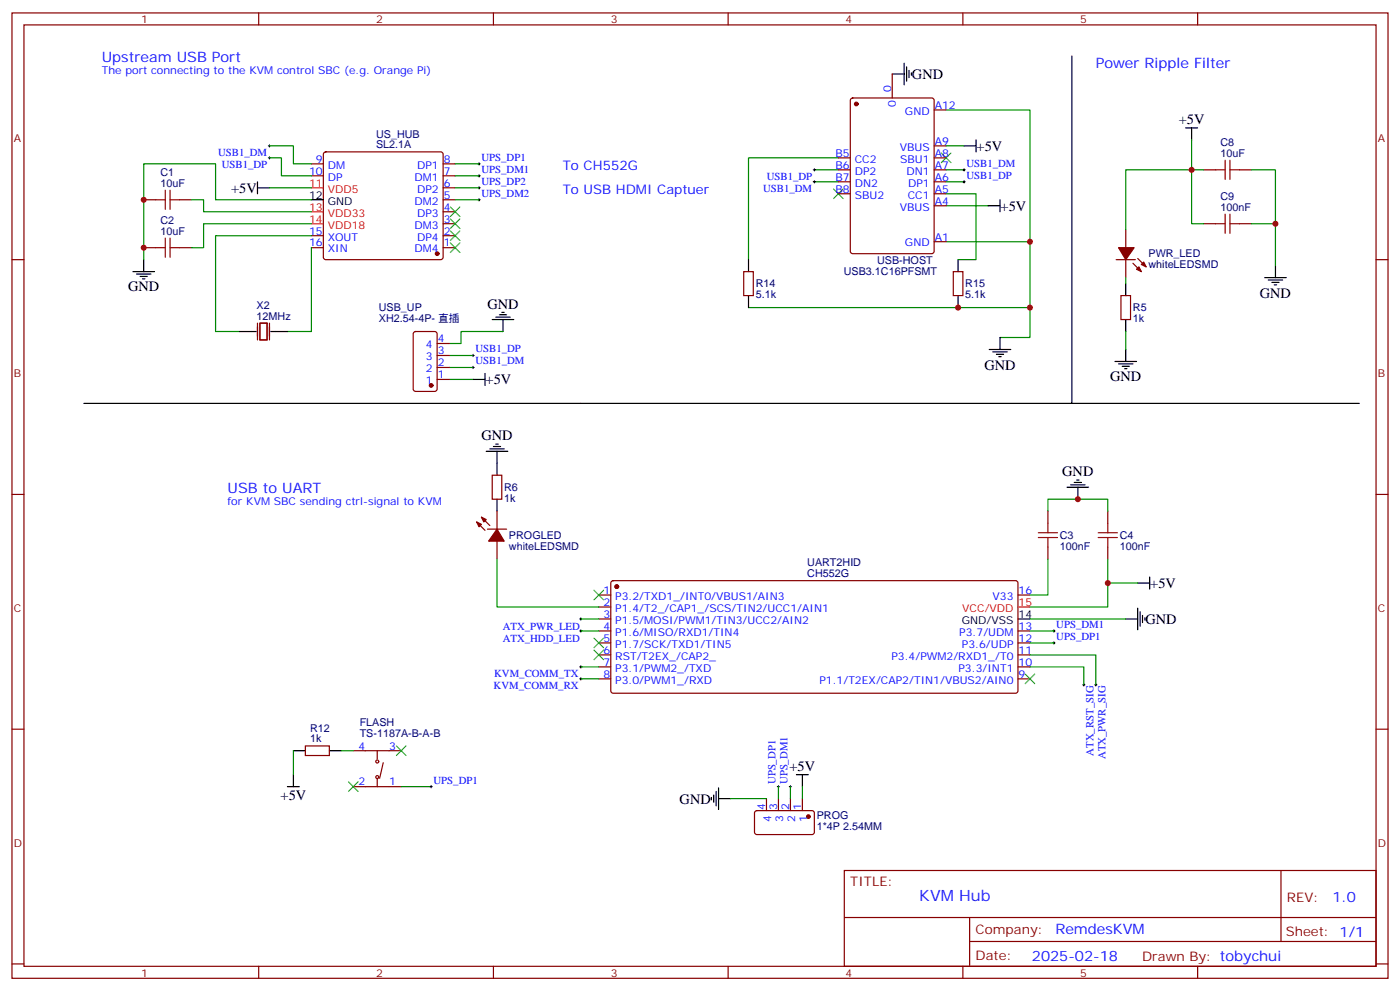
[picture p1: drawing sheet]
<svg xmlns="http://www.w3.org/2000/svg" width="412mm" height="292mm" viewBox="0 0 412 292" stroke-linecap="round" stroke-linejoin="round" font-family="sans-serif">
<g fill="none" stroke="#870000" stroke-width=".35">
<path d="M3.5 3.8h405.4v284.3h-405.4zM7.1 7.3h398.2v277.3h-398.2zM76.2 3.8v3.5M145.3 3.8v3.5M214.5 3.8v3.5M283.6 3.8v3.5M352.8 3.8v3.5M250.7 29.1l.5-.2h23.3l.6 .4 .1 44.7-.5 .7h-23.5l-.7-.4v-44.7zM262.8 21.8v7.1M275.2 32.4h3.5M42.3 58.8h3.6M52.9 58.8h3.5"/>
<path d="M91.7 51.8h3.5M91.7 48.3h3.5M95.5 44.9l.5-.2h33.8l.5 .2 .2 .5v30.4l-.2 .5-.5 .2h-33.8l-.5-.3-.3-.4v-30.4zM130.5 58.8h3.6M130.5 55.3h3.6M130.5 51.8h3.6M130.5 48.3h3.6M246.9 50h3.6M246.9 46.5h3.6M246.9 53.6h3.6M246.9 57.1h3.6M275.2 50h3.5"/>
<path d="M275.2 46.5h3.5M275.2 53.6h3.5M275.2 57.1h3.5M275.2 43h3.5M354.5 50h3.6M365.1 50h3.6M3.5 76.5h3.6M42.3 73h3.6M52.9 73h3.5M91.7 73h3.5M91.7 69.4h3.5M130.5 73h3.6"/>
<path d="M130.5 69.4h3.6M130.5 65.9h3.6M130.5 62.4h3.6M275.2 71.2h3.5M275.2 60.6h3.5M328.8 76.5h5.6M331.6 67.7v5.3M331.6 76.5v5.3M333.7 77.5l2.5 2.5M335.1 76.1l2.5 2.5M354.5 65.9h3.6M365.1 65.9h3.6"/>
<path d="M405.3 76.5h3.6M75.8 95.2v4.9M76.6 95.2h2.1v4.9h-2.1zM79.4 95.2v4.9M121.9 97.9l.5-.3h5.7l.6 .5 .1 16.5-.5 .6-5.9 .1-.6-.5-.1-16.4zM219.1 80h2.8v7.1h-2.8zM280.8 80h2.8v7.1h-2.8zM330.2 87.1h2.8v7h-2.8zM128.8 111.8h3.5M128.8 108.2h3.5M128.8 104.7h3.5M128.8 101.2h3.5"/>
<path d="M145 140h2.8v7h-2.8zM3.5 145.6h3.6M140.4 153.7l2.5 2.5M141.8 152.3l2.5 2.5M143.6 155.9h5.6M146.4 150.6v5.3M146.4 159.4v5.3M308.7 150.6v3.5M326.3 150.6v3.5M405.3 145.6h3.6M176.4 175.3h3.5M176.4 178.8h3.5"/>
<path d="M180.2 171.2l.4-.2 118.8 .1 .5 .6-.1 32.1-.6 .4-118.9-.1-.4-.6v-31.8zM299.9 175.3h3.5M308.7 161.1v3.6M326.3 161.1v3.6M176.4 182.3h3.5M176.4 185.8h3.5M176.4 189.4h3.5M176.4 192.9h3.5M176.4 196.4h3.5M176.4 200h3.5M299.9 185.8h3.5M299.9 189.4h3.5"/>
<path d="M299.9 192.9h3.5M299.9 196.4h3.5M299.9 200h3.5M3.5 214.8h3.6M90 219.7h7v2.8h-7zM405.3 214.8h3.6M104.1 221.1h14.1M104.1 231.7h14.1M111.1 221.1v2.5M111.1 229.2v2.5M112.9 224.6l-1.1 4.6M222.5 239l.5-.2h16.5l.4 .7-.1 5.9-.6 .4-16.5-.1-.5-.6v-5.6z"/>
<path d="M225.8 235.2v3.6M229.3 235.2v3.6M232.8 235.2v3.6M236.4 235.2v3.6M248.7 256.4h156.6v28.2h-156.6zM377.3 256.4v20.9M248.7 270.2h156.5M285.6 277.3h119.6M285.6 270.2v14.2M3.5 283.9h3.6M76.2 284.6v3.5M145.3 284.6v3.5"/>
<path d="M214.5 284.6v3.5M283.6 284.6v3.5M352.8 284.6v3.5M405.3 283.9h3.6"/>
<circle cx="111.1" cy="224.3" r=".44"/>
<circle cx="111.1" cy="228.9" r=".44"/>
</g>
<g fill="#870000" stroke="#870000" stroke-width=".35">
<path d="M334.8 79.3l.7-.7 .7 1.4z"/>
<path d="M336.2 77.9l.7-.7 .7 1.4z"/>
<path d="M329.5 73h4.6l-2.5 3.5z"/>
<path d="M141.8 152.3l1.4 .7-.7 .7z"/>
<path d="M140.4 153.7l1.4 .7-.7 .8z"/>
<path d="M146.4 155.9l2.1 3.5h-4.6z"/>
<circle cx="181.7" cy="172.8" r=".53"/>
<circle cx="128.8" cy="74.7" r=".53"/>
<circle cx="127" cy="113.5" r=".53"/>
<circle cx="238.1" cy="240.5" r=".53"/>
<circle cx="252.2" cy="30.6" r=".53"/>
</g>
<g fill="none" stroke="#000" stroke-width=".35">
<path d="M266.3 18.6v6.4M267.1 19.7v4.2M315.7 16.5v102.3h-291M262.8 21.8h3.5M267.8 20.7v2.2M268.5 21.4v.8M349.2 37.7h3.6M351 37.7v3.5M75.8 55.3h3.6M75.8 53.6v3.5M91.7 58.8h3.5M284 43h3.5"/>
<path d="M287.5 41.2v3.5M294.6 58.8v3.6M42.3 76.5v3.5M220.5 76.5v3.5M282.2 76.5v3.5M291 60.6h3.6M375.7 78.2v3.6M39.2 80h6.3M40.2 80.7h4.2M41.3 81.4h2.1M42 82.1h.7M70.6 97.6h4.9"/>
<path d="M79.7 97.6h5M145 94.1h6.3M146 93.4h4.3M147.1 92.7h2.1M147.8 92h.7M148.2 94.1v3.5M220.5 87.1v3.5M282.2 87.1v3.5M294.6 99.4v3.5M331.6 83.5v3.6M331.6 94.1v3.5M372.5 81.8h6.4"/>
<path d="M373.6 82.5h4.2M374.6 83.2h2.2M375.4 83.9h.7M139.3 111.8h3.6M142.9 110v3.5M291.4 102.9h6.3M292.5 103.6h4.2M293.5 104.4h2.1M294.2 105.1h.7M315.7 118.8h84.7M328.4 106.5h6.4M329.5 107.2h4.2"/>
<path d="M330.6 107.9h2.1M331.3 108.6h.7M331.6 102.9v3.6M143.2 132.9h6.4M144.3 132.2h4.2M145.3 131.5h2.2M146 130.8h.8M146.4 132.9v7.1M146.4 147v3.6M314.3 143.5h6.4M315.4 142.8h4.2M316.4 142.1h2.2"/>
<path d="M317.1 141.4h.8M317.5 143.5v3.5M335.1 179.1v6.4M335.1 171.7h3.6M338.7 170v3.5M299.9 182.3h3.5M331.6 182.3h3.5M335.8 180.2v4.2M336.5 181.3v2.1M337.3 182v.7M84.7 231.7h3.5M86.4 228.2v3.5"/>
<path d="M86.4 221.1h3.6M97 221.1h3.5M209.5 234.9v.7M210.3 234.2v2.1M211 233.1v4.2M211.7 235.2h3.5M211.7 232.1v6.3M234.6 228.2h3.5M236.4 228.2v3.5"/>
</g>
<path d="M91.7 55.3h3.5M91.7 62.4h3.5M91.7 65.9h3.5M299.9 178.8h3.5" fill="none" stroke="#f00" stroke-width=".35"/>
<g fill="none" stroke="#008700" stroke-width=".35">
<path d="M278.7 32.4h24.7v67h-8.8M56.4 58.8h3.6v3.6h31.7M79.4 46.5h3.5v5.3h8.8M79.4 43h7v5.3h5.3M79.4 55.3h12.3M91.7 58.8h-28.2v-10.5h-21.2v28.2M134.1 55.3h7M134.1 48.3h7M134.1 51.8h7M134.1 58.8h7M239.9 50h7M239.9 53.6h7"/>
<path d="M246.9 46.5h-26.4v30M278.7 57.1h8.8v19.4h-5.3M278.7 50h5.3M278.7 43h5.3M278.7 53.6h5.3M351 41.2v24.7h3.5M354.5 50h-22.9v17.7M368.7 50h7v28.2M91.7 65.9h-31.7v7.1h-3.6M91.7 73v24.6h-7M91.7 69.4h-28.2v28.2h7.1M278.7 60.6h12.3"/>
<path d="M278.7 71.2h24.7M368.7 65.9h7M148.2 97.6h-12.4v3.6h-3.5M220.5 90.6h82.9M331.6 81.8v1.7M331.6 97.6v5.3M132.3 104.7h7M132.3 108.2h7M132.3 111.8h7M308.7 150.6v-3.6h17.6v3.6M146.4 164.7v14.1h30M308.7 164.7v10.6h-5.3"/>
<path d="M326.3 164.7v14.1h-22.9M326.3 171.7h8.8M171.1 182.3h5.3M171.1 185.8h5.3M171.1 196.4h5.3M171.1 200h5.3M303.4 192.9h19.4v8.8M303.4 196.4h15.9v5.3M303.4 182.3h28.2M303.4 185.8h7M303.4 189.4h7M86.4 221.1v7.1"/>
<path d="M100.5 221.1h3.6M118.2 231.7h8.8M215.2 235.2h10.6M229.3 231.7v3.5M232.8 231.7v3.5M236.4 231.7v3.5"/>
</g>
<g fill="none" stroke="#a10000" stroke-width=".35">
<path d="M45.9 58.8h2.8M48.7 56v5.7M50.1 58.8h2.8M50.1 56v5.7M358.1 50h2.8M360.9 47.2v5.6M362.3 50h2.8M362.3 47.2v5.6M45.9 73h2.8M48.7 70.1v5.7M50.1 70.1v5.7M50.1 73h2.8"/>
<path d="M358.1 65.9h2.8M360.9 63.1v5.6M362.3 63.1v5.6M362.3 65.9h2.8M305.9 156.9h5.6M305.9 158.3h5.6M308.7 154.1v2.8M308.7 158.3v2.8M323.5 156.9h5.6M323.5 158.3h5.6M326.3 154.1v2.8M326.3 158.3v2.8"/>
</g>
<g fill="none" stroke="#000" stroke-width=".29">
<path d="M79 46.5h.7M79 43h.7M79.4 42.6v.7M79.4 46.1v.7M140.8 48.3h.7M140.8 51.8h.7M140.8 55.3h.7M140.8 58.8h.7M141.1 47.9v.7M141.1 51.4v.7M141.1 55v.7M141.1 58.5v.7"/>
<path d="M239.5 50h.7M239.5 53.6h.7M239.9 49.7v.7M239.9 53.2v.7M283.6 50h.7M283.6 53.6h.7M284 49.7v.7M284 53.2v.7M139 108.2h.7M139 104.7h.7M139.3 104.4v.7M139.3 107.9v.7"/>
<path d="M170.7 182.3h.7M170.7 185.8h.7M170.7 196.4h.7M170.7 200h.7M171.1 182v.7M171.1 185.5v.7M171.1 196.1v.7M171.1 199.6v.7M310.1 185.8h.7M310.1 189.4h.7M310.4 185.5v.7M310.4 189v.7"/>
<path d="M318.9 201.7h.7M319.3 201.4v.7M322.4 201.7h.7M322.8 201.4v.7M126.6 231.7h.8M127 231.4v.7M229 231.7h.7M229.3 231.4v.7M232.5 231.7h.7M232.8 231.4v.7"/>
</g>
<g fill="none" stroke="#3c3" stroke-width=".35">
<path d="M245.5 55.7l2.9 2.8M248.4 55.7l-2.9 2.8M277.3 45.1l2.8 2.8M280.1 45.1l-2.8 2.8M132.6 68l2.9 2.8M132.6 71.5l2.9 2.9M132.6 61l2.9 2.8M132.6 64.5l2.9 2.8M135.5 68l-2.9 2.8M135.5 71.5l-2.9 2.9M135.5 61l-2.9 2.8M135.5 64.5l-2.9 2.8"/>
<path d="M175 173.8l2.8 2.9M177.8 173.8l-2.8 2.9M175 191.5l2.8 2.8M175 188l2.8 2.8M177.8 191.5l-2.8 2.8M177.8 188l-2.8 2.8M302 198.5l2.8 2.9M304.8 198.5l-2.8 2.9M116.8 219.7l2.8 2.8M119.6 219.7l-2.8 2.8M102.7 230.3l2.8 2.8M105.5 230.3l-2.8 2.8"/>
</g>
<g fill="#c00">
<circle cx="42.3" cy="73" r=".88"/>
<circle cx="42.3" cy="58.8" r=".88"/>
<circle cx="351" cy="50" r=".88"/>
<circle cx="375.7" cy="65.9" r=".88"/>
<circle cx="326.3" cy="171.7" r=".88"/>
<circle cx="317.5" cy="147" r=".88"/>
<circle cx="303.4" cy="71.2" r=".88"/>
<circle cx="303.4" cy="90.6" r=".88"/>
<circle cx="282.2" cy="90.6" r=".88"/>
</g>
<text font-size="4.6" fill="#00f" x="270.8" y="265.4">KVM Hub</text>
<g font-size="4.2" fill="#00f">
<text x="30" y="18.3">Upstream USB Port</text>
<text x="322.8" y="20">Power Ripple Filter</text>
<text x="67" y="145.3">USB to UART</text>
<text x="392.5" y="265.7">1.0</text>
<text x="310.9" y="275.2">RemdesKVM</text>
<text x="304" y="283">2025-02-18</text>
</g>
<g font-size="4.2">
<text x="268.6" y="23.2">GND</text>
<text x="347.2" y="36.6">+5V</text>
<text x="287.7" y="44.4">+5V</text>
<text x="68.1" y="56.8">+5V</text>
<text x="294.7" y="62">+5V</text>
<text x="37.7" y="85.7">GND</text>
<text x="371.1" y="87.9">GND</text>
<text x="143.6" y="90.9">GND</text>
<text x="143.1" y="113.2">+5V</text>
<text x="290" y="109">GND</text>
<text x="327" y="112.1">GND</text>
<text x="141.8" y="129.7">GND</text>
<text x="312.9" y="140.3">GND</text>
<text x="338.8" y="173.2">+5V</text>
<text x="337.4" y="183.8">GND</text>
<text x="232.6" y="227.1">+5V</text>
<text x="82.6" y="235.7">+5V</text>
<text x="200.2" y="236.7">GND</text>
</g>
<g font-size="3.9" fill="#00f">
<text x="165.8" y="50">To CH552G</text>
<text x="165.8" y="57.1">To USB HDMI Captuer</text>
</g>
<g font-size="3.9" fill="#800">
<text x="250.5" y="261">TITLE:</text>
<text x="379.1" y="265.7">REV:</text>
<text x="287.4" y="275.2">Company:</text>
<text x="378.7" y="275.8">Sheet: 1/1</text>
<text x="287.4" y="282.9">Date:</text>
<text x="336.4" y="282.9">Drawn By: tobychui</text>
</g>
<g font-size="3.2" fill="#800">
<text x="41.6" y="6.8">1</text>
<text x="110.8" y="6.8">2</text>
<text x="179.9" y="6.8">3</text>
<text x="249.1" y="6.8">4</text>
<text x="318.2" y="6.8">5</text>
<text x="4.1" y="41.9">A</text>
<text x="405.9" y="41.9">A</text>
<text x="4.1" y="111.1">B</text>
<text x="405.9" y="111.1">B</text>
<text x="4.1" y="180.2">C</text>
<text x="405.9" y="180.2">C</text>
<text x="4.1" y="249.3">D</text>
<text x="405.9" y="249.3">D</text>
<text x="41.6" y="287.6">1</text>
<text x="110.8" y="287.6">2</text>
<text x="179.9" y="287.6">3</text>
<text x="249.1" y="287.6">4</text>
<text x="318.2" y="287.6">5</text>
</g>
<g font-size="3.2" fill="#00f">
<text x="30" y="21.8">The port connecting to the KVM control SBC (e.g. Orange Pi)</text>
<text x="262.5" y="27.1" transform="rotate(-90 262.5 27.1)">0</text>
<text x="263.9" y="31.6" transform="rotate(-90 263.9 31.6)">0</text>
<text x="266.6" y="33.8">GND</text>
<text x="275.3" y="32">A12</text>
<text x="64.3" y="46.1">USB1_DM</text>
<text x="93.1" y="47.9">9</text>
<text x="130.7" y="47.9">8</text>
<text x="141.8" y="47.4">UPS_DP1</text>
<text x="246.1" y="46.1">B5</text>
<text x="251.8" y="47.9">CC2</text>
<text x="265" y="44.4">VBUS</text>
<text x="265.2" y="47.9">SBU1</text>
<text x="275.3" y="46.1">A8</text>
<text x="275.3" y="42.6">A9</text>
<text x="65.3" y="49.6">USB1_DP</text>
<text x="91" y="51.4">10</text>
<text x="96.6" y="49.7">DM</text>
<text x="96.6" y="53.2">DP</text>
<text x="122.1" y="53.2">DM1</text>
<text x="122.8" y="49.7">DP1</text>
<text x="130.7" y="51.4">7</text>
<text x="141.8" y="50.9">UPS_DM1</text>
<text x="225.8" y="53.1">USB1_DP</text>
<text x="246.1" y="49.7">B6</text>
<text x="246.1" y="53.2">B7</text>
<text x="251.8" y="51.4">DP2</text>
<text x="267" y="51.4">DN1</text>
<text x="275.3" y="53.2">A6</text>
<text x="275.3" y="49.7">A7</text>
<text x="284.7" y="49.1">USB1_DM</text>
<text x="284.7" y="52.7">USB1_DP</text>
<text x="122.8" y="56.7">DP2</text>
<text x="130.7" y="58.5">5</text>
<text x="130.7" y="55">6</text>
<text x="141.8" y="54.4">UPS_DP2</text>
<text x="141.8" y="58">UPS_DM2</text>
<text x="224.8" y="56.7">USB1_DM</text>
<text x="246.1" y="56.7">B8</text>
<text x="251.8" y="55">DN2</text>
<text x="251.8" y="58.5">SBU2</text>
<text x="267.4" y="58.5">CC1</text>
<text x="267.5" y="55">DP1</text>
<text x="275.3" y="56.7">A5</text>
<text x="122.1" y="60.3">DM2</text>
<text x="122.8" y="63.8">DP3</text>
<text x="130.7" y="65.5">3</text>
<text x="130.7" y="62">4</text>
<text x="265" y="62">VBUS</text>
<text x="275.3" y="60.3">A4</text>
<text x="91" y="69.1">15</text>
<text x="96.6" y="70.8">XOUT</text>
<text x="122.1" y="67.3">DM3</text>
<text x="122.8" y="70.8">DP4</text>
<text x="130.7" y="69.1">2</text>
<text x="275.3" y="70.8">A1</text>
<text x="91" y="72.6">16</text>
<text x="96.6" y="74.4">XIN</text>
<text x="122.1" y="74.4">DM4</text>
<text x="130.7" y="72.6">1</text>
<text x="266.6" y="72.6">GND</text>
<text x="128.9" y="100.8">4</text>
<text x="125.4" y="106.1">3</text>
<text x="125.4" y="102.6">4</text>
<text x="128.9" y="107.9">2</text>
<text x="128.9" y="104.4">3</text>
<text x="140.1" y="107.3">USB1_DM</text>
<text x="140.1" y="103.8">USB1_DP</text>
<text x="125.4" y="113.2">1</text>
<text x="125.4" y="109.6">2</text>
<text x="128.9" y="111.4">1</text>
<text x="67" y="148.8">for KVM SBC sending ctrl-signal to KVM</text>
<text x="177.7" y="174.9">1</text>
<text x="177.7" y="178.4">2</text>
<text x="181.2" y="176.7">P3.2/TXD1_/INT0/VBUS1/AIN3</text>
<text x="292.4" y="176.7">V33</text>
<text x="300" y="174.9">16</text>
<text x="148.1" y="185.4">ATX_PWR_LED</text>
<text x="177.7" y="182">3</text>
<text x="177.7" y="185.5">4</text>
<text x="181.2" y="180.2">P1.4/T2_/CAP1_/SCS/TIN2/UCC1/AIN1</text>
<text x="181.2" y="183.7">P1.5/MOSI/PWM1/TIN3/UCC2/AIN2</text>
<text x="300" y="185.5">13</text>
<text x="311.1" y="185">UPS_DM1</text>
<text x="148.1" y="189">ATX_HDD_LED</text>
<text x="177.7" y="189">5</text>
<text x="181.2" y="187.3">P1.6/MISO/RXD1/TIN4</text>
<text x="181.2" y="190.8">P1.7/SCK/TXD1/TIN5</text>
<text x="282.6" y="187.3">P3.7/UDM</text>
<text x="283.3" y="190.8">P3.6/UDP</text>
<text x="300" y="189">12</text>
<text x="311.1" y="188.5">UPS_DP1</text>
<text x="177.7" y="192.5">6</text>
<text x="177.7" y="196.1">7</text>
<text x="181.2" y="194.3">RST/T2EX_/CAP2_</text>
<text x="181.2" y="197.8">P3.1/PWM2_/TXD</text>
<text x="262.6" y="194.3">P3.4/PWM2/RXD1_/T0</text>
<text x="282.3" y="197.8">P3.3/INT1</text>
<text x="300" y="196.1">10</text>
<text x="300" y="192.5">11</text>
<text x="145.4" y="203.1">KVM_COMM_RX</text>
<text x="145.6" y="199.5">KVM_COMM_TX</text>
<text x="177.7" y="199.6">8</text>
<text x="181.2" y="201.4">P3.0/PWM1_/RXD</text>
<text x="241.4" y="201.4">P1.1/T2EX/CAP2/TIN1/VBUS2/AIN0</text>
<text x="300" y="199.6">9</text>
<text x="105.6" y="220.8">4</text>
<text x="114.7" y="220.8">3</text>
<text x="322.1" y="222.6" transform="rotate(-90 322.1 222.6)">ATX_RST_SIG</text>
<text x="325.7" y="223.6" transform="rotate(-90 325.7 223.6)">ATX_PWR_SIG</text>
<text x="105.6" y="231.4">2</text>
<text x="114.7" y="231.4">1</text>
<text x="127.7" y="230.8">UPS_DP1</text>
<text x="228.4" y="231" transform="rotate(-90 228.4 231)">UPS_DP1</text>
<text x="232" y="231" transform="rotate(-90 232 231)">UPS_DM1</text>
<text x="225.4" y="238.6" transform="rotate(-90 225.4 238.6)">4</text>
<text x="229" y="238.6" transform="rotate(-90 229 238.6)">3</text>
<text x="232.5" y="238.6" transform="rotate(-90 232.5 238.6)">2</text>
<text x="236" y="238.6" transform="rotate(-90 236 238.6)">1</text>
<text x="227.2" y="242.1" transform="rotate(-90 227.2 242.1)">4</text>
<text x="230.7" y="242.1" transform="rotate(-90 230.7 242.1)">3</text>
<text x="234.2" y="242.1" transform="rotate(-90 234.2 242.1)">2</text>
<text x="237.8" y="242.1" transform="rotate(-90 237.8 242.1)">1</text>
</g>
<g font-size="3.2" fill="#000080">
<text x="110.8" y="40.6">US_HUB</text>
<text x="110.8" y="43.7">SL2.1A</text>
<text x="359.5" y="46.1">10uF</text>
<text x="359.5" y="43">C8</text>
<text x="47.3" y="51.8">C1</text>
<text x="47.3" y="55">10uF</text>
<text x="359.5" y="58.8">C9</text>
<text x="47.3" y="66">C2</text>
<text x="359.5" y="62">100nF</text>
<text x="47.3" y="69.1">10uF</text>
<text x="258.4" y="77.7">USB-HOST</text>
<text x="338.3" y="75.8">PWR_LED</text>
<text x="248.5" y="81.1">USB3.1C16PFSMT</text>
<text x="338.3" y="79">whiteLEDSMD</text>
<text x="222.6" y="87.9">5.1k</text>
<text x="222.6" y="84.7">R14</text>
<text x="284.3" y="87.9">5.1k</text>
<text x="284.3" y="84.7">R15</text>
<text x="75.6" y="94.1">12MHz</text>
<text x="75.6" y="90.9">X2</text>
<text x="111.6" y="94.9">XH2.54-4P- 直插</text>
<text x="111.6" y="91.7">USB_UP</text>
<text x="333.7" y="94.9">1k</text>
<text x="333.7" y="91.7">R5</text>
<text x="148.5" y="147.8">1k</text>
<text x="148.5" y="144.6">R6</text>
<text x="149.9" y="161.9">whiteLEDSMD</text>
<text x="149.9" y="158.8">PROGLED</text>
<text x="312.2" y="161.9">100nF</text>
<text x="312.2" y="158.7">C3</text>
<text x="329.8" y="161.9">100nF</text>
<text x="329.8" y="158.7">C4</text>
<text x="237.8" y="166.8">UART2HID</text>
<text x="237.8" y="170">CH552G</text>
<text x="91.4" y="215.5">R12</text>
<text x="105.9" y="213.9">FLASH</text>
<text x="91.4" y="218.7">1k</text>
<text x="105.9" y="217">TS-1187A-B-A-B</text>
<text x="240.6" y="244.5">1*4P 2.54MM</text>
<text x="240.6" y="241.3">PROG</text>
</g>
<g font-size="3.2" fill="#f00">
<text x="91" y="55">11</text>
<text x="96.6" y="56.7">VDD5</text>
<text x="91" y="62">13</text>
<text x="91" y="65.5">14</text>
<text x="96.6" y="63.8">VDD33</text>
<text x="96.6" y="67.3">VDD18</text>
<text x="300" y="178.4">15</text>
<text x="283.5" y="180.2">VCC/VDD</text>
</g>
<g font-size="3.2">
<text x="91" y="58.5">12</text>
<text x="96.6" y="60.3">GND</text>
<text x="283.3" y="183.7">GND/VSS</text>
<text x="300" y="182">14</text>
</g>
</svg>
